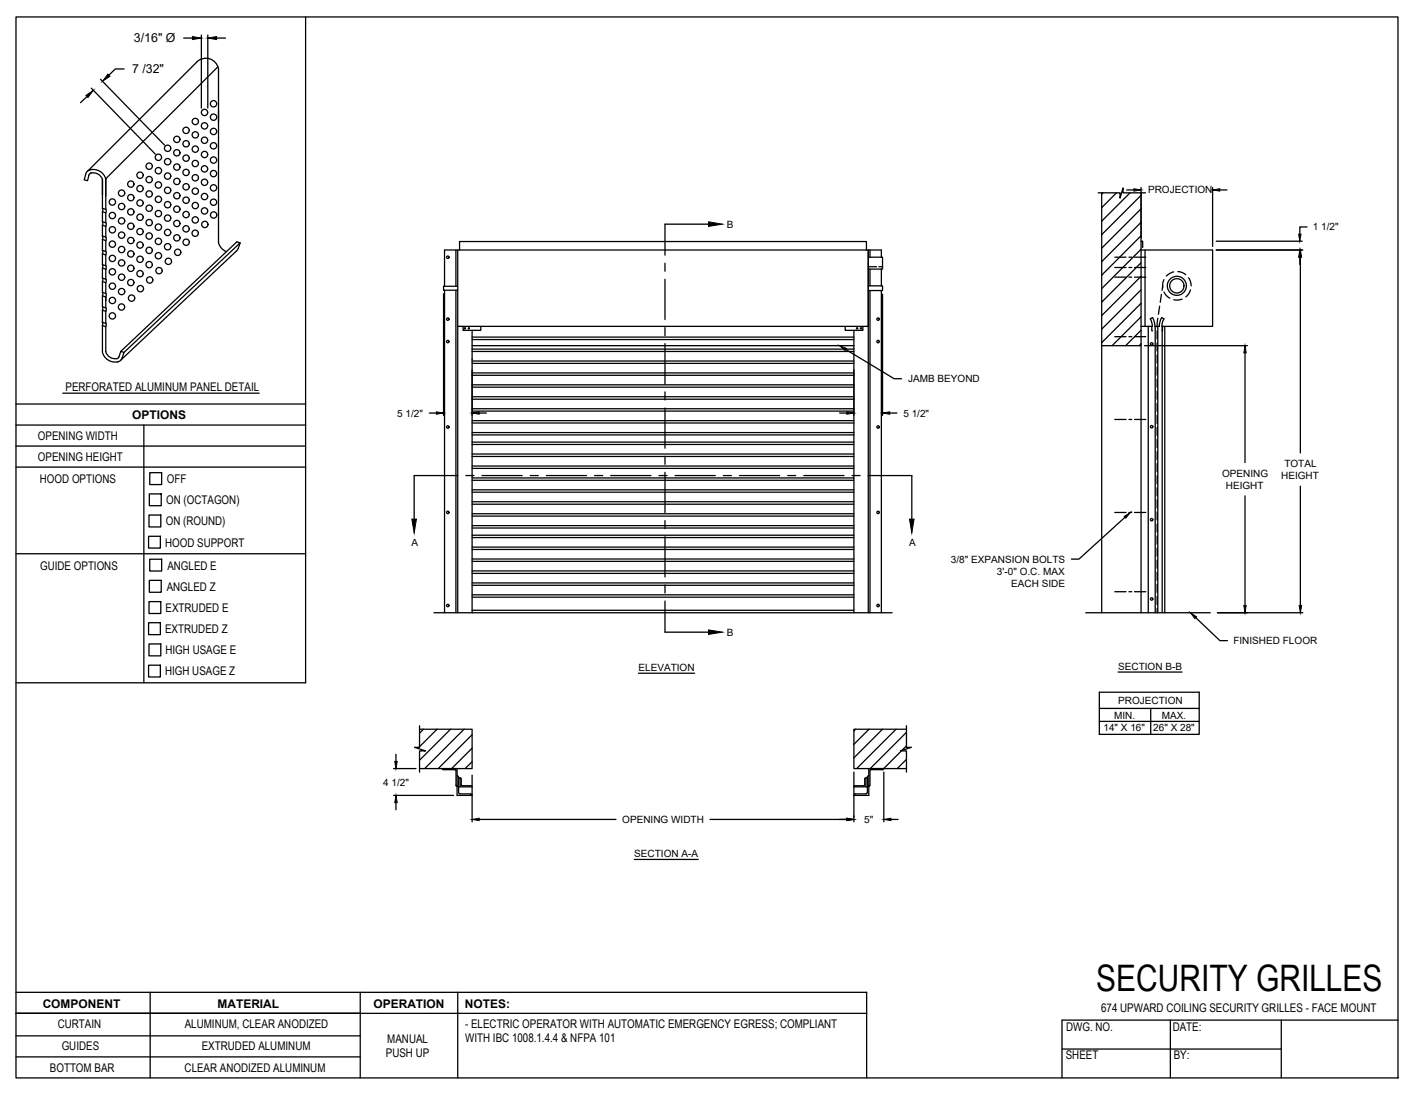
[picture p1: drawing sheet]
<svg xmlns="http://www.w3.org/2000/svg" width="279mm" height="216mm" viewBox="0 0 279 216" stroke-linecap="round" stroke-linejoin="round" font-family="sans-serif">
<!-- layer: PUSH UP -->
<g fill="none" stroke="#000" stroke-width=".25">
<path d="M216.7 38.1h4.3v1l.6-2v1h4.4M217.4 38.1v82.8M217.6 38.1l-.2 .2M220.3 38.1l-2.9 2.9M223 38.1l-5.6 5.5M225.1 38.1v82.8M225.1 38.5l-7.7 7.8M87.7 57.3v63.6M90 49.3v7.2M90 57.3v63.6M90.3 49.3v71.6M90.3 56.5h-2.8v.8h2.8"/>
<path d="M90.7 49.3v-1.6h80.3v1.6M171.3 56.4h2.8v.9h-2.8M171.3 50.8h2.8v2.3h-2.8M171.3 49.3v71.6M171.3 52.6h1.7M171.7 49.3v1.5M171.7 53.1v3.3M171.7 57.3v63.6M173.4 52.6h.7M173.9 50.8v-1.5h-86.2v7.2M173.9 53.1v3.3M173.9 57.3v63.6"/>
<path d="M220 50.8h2.2M220 52.8h2.2M220 54.7h2.2M222.8 50.8h.5M222.8 52.8h.5M222.8 54.7h.5M223.9 50.8h2.2M223.9 52.8h2.2M223.9 54.7h2.2M225.1 41.2l-7.7 7.8M225.1 43.9l-7.7 7.7M225.1 46.5l-7.7 7.8"/>
<path d="M225.1 49.3h14.2v15.1h-10M225.1 47.6h.4v1.3M225.1 49.2l-7.7 7.8M225.1 51.9l-7.7 7.7M225.1 54.5l-7.7 7.8M225.1 57.2l-7.7 7.8M225.1 59.9l-7.7 7.7M225.9 49.3v15.1M229.2 58.1l-.3 1.5M229.4 56.4l-.1 .9M229.7 55.2l-.2 .5-.1 1.1M229.7 57.6l.5 .8 .6 .4"/>
<path d="M231.6 53.7l-.7 .2-.8 .6M232.4 53.6l.9 .2 .7 .4M233.3 59l-1 .2h-.7M234.5 54.8l.4 .7 .1 .9M234.9 57.2l-.2 .6-.7 .8M90.3 64.4h81M91.4 64.4v.8h3.5v-.8M93.2 65.2v55.7M93.2 68.2h75.3M93.2 78.3h75.3M93.2 78.8h75.3M93.2 75.9h75.3"/>
<path d="M93.2 76.4h75.3M93.2 73.6h75.3M93.2 74.1h75.3M93.2 71.2h75.3M93.2 71.7h75.3M93.2 68.9h75.3M93.2 69.4h75.3M93.2 66.5h75.3M93.2 67h75.3M166.8 64.4v.8h3.5v-.8M168.5 65.2v55.7M217.4 68.2h7.7"/>
<path d="M220 66.4h2.2M222.8 66.4h.5M223.9 66.4h2.2M225.1 64.4h2.3M225.1 62.5l-5.7 5.7M225.1 65.2l-3 3M225.1 67.8l-.3 .4M226.6 64.4v56.5M227 62.9l.3 .7 .1 .8M227.3 64.4v.9h.1M227.4 62.7l.4 1 .1 .7h.9M227.4 62.7l-.4 .2"/>
<path d="M227.9 64.4v56.5M228.3 65.3v1.6M228.3 67.7v1.6M228.3 70.1v1.6M228.3 72.5v1.5M228.3 74.8v1.6M228.3 77.2v1.6M228.3 79.6v1.6M228.5 62.8l-.2 1.7M228.5 64.4v56.5M228.8 60.4l-.2 1.6M229.2 62.7l-.4 1-.1 .7"/>
<path d="M229.2 62.7l.5 .2M229.3 64.4v56.5M229.4 64.4v.9h-.1M229.7 62.9l-.3 .7-.1 .8M229.8 64.4v56.5M93.2 85.4h75.3M93.2 85.8h75.3M93.2 83h75.3M93.2 83.5h75.3M93.2 80.7h75.3M93.2 81.1h75.3M93.2 92h75.3"/>
<path d="M93.2 92.4h75.3M93.2 89.6h75.3M93.2 90.1h75.3M93.2 87.2h75.3M93.2 87.7h75.3M93.2 96.7h75.3M93.2 97.1h75.3M93.2 94.3h75.3M93.2 94.8h75.3M93.2 99h75.3M93.2 99.5h75.3M220 82.8h2.2"/>
<path d="M222.8 82.8h.5M223.9 82.8h2.2M228.3 82v1.6M228.3 84.4v1.6M228.3 86.7v1.6M228.3 89.1v1.6M228.3 91.5v1.6M228.3 93.9v1.6M228.3 96.3v1.6M228.3 98.7v1.5M93.2 103.7h75.3M93.2 104.2h75.3"/>
<path d="M93.2 101.4h75.3M93.2 101.9h75.3M93.2 110.3h75.3M93.2 110.8h75.3M93.2 108h75.3M93.2 108.4h75.3M93.2 105.6h75.3M93.2 106.1h75.3M93.2 115h75.3M93.2 115.5h75.3M93.2 112.7h75.3M93.2 113.2h75.3"/>
<path d="M93.2 117.4h75.3M93.2 117.9h75.3M220 101.1h2.2M220 116.8h2.2M222.8 101.1h.5M222.8 116.8h.5M223.9 101.1h2.2M223.9 116.8h2.2M228.3 101v1.6M228.3 103.4v1.6M228.3 105.8v1.6M228.3 108.2v1.6"/>
<path d="M228.3 110.6v1.5M228.3 112.9v1.6M228.3 115.3v1.6M228.3 117.7v1.6M85.6 120.9h90.4M93.2 120.4h75.3M214.2 120.9h24.6M228.3 120.1v.8M82.7 147.5l-.3 .2M82.8 143.9h10.4v7.8h-10.4M82.8 143.2v4.3h-1l2.2 .7h-1.2v4.2M83.6 143.9l-.8 .8"/>
<path d="M86.2 143.9l-3.4 3.5M88.9 143.9l-6.1 6.1M90.2 155.2l-.2-.2-.1-3-2.4-.1-.3-.2h3v5.3h2.9l-.3-.3h-2l-.3-.3M90.2 153.1l.3 .3v3M90.2 155.2h.1M90.5 153.5h.3M90.8 153.5l.2 .2 .1 1.3 1.8 .1M90.8 153.5v1.8M91.6 143.9l-7.8 7.8M92.9 155l.2 .3h-2.6M93.2 145l-6.7 6.7M93.2 147.7l-4.1 4"/>
<path d="M93.2 150.3l-1.4 1.4M168.7 155l-.2 .3h2.7M168.7 155.1h1.7M168.8 156.7h2.1M168.8 143.9l-.3 .3M170.8 153.5l-.2 .2v1.1l-.2 .3M171.1 156.4l-.3 .3M171.2 153.5h-.3v1.8M171.2 153.4v3M171.4 153.1l-.3 .3M171.4 155.2h.1M171.5 143.9l-3 3"/>
<path d="M171.6 155l-.2 .2M171.7 152.1v2.9M174.1 143.9l-5.6 5.7M174.2 151.9h-2.3l-.3 .2M174.4 151.7l-.3 .2M174.4 151.7h-3v5.3h-2.9l.3-.3M176.8 143.9l-7.8 7.8M177.9 148.2l-3.5 3.5M178.9 143.9h-10.4v7.8h10.4M178.9 143.2v4.3h.9l-2.1 .7h1.2v4.2M178.9 144.5l-7.2 7.2M178.9 147.2l-1 .9"/>
<path d="M178.9 149.9l-1.9 1.8"/>
<circle cx="88.4" cy="50.8" r=".24"/>
<circle cx="232.2" cy="56.4" r="1.41"/>
<circle cx="232.2" cy="56.4" r="1.89"/>
<circle cx="88.4" cy="67.4" r=".24"/>
<circle cx="88.4" cy="63" r=".24"/>
<circle cx="91.7" cy="64.8" r=".12"/>
<circle cx="92.5" cy="64.8" r=".12"/>
<circle cx="169.1" cy="64.8" r=".12"/>
<circle cx="169.9" cy="64.8" r=".12"/>
<circle cx="173.3" cy="67.4" r=".24"/>
<circle cx="173.3" cy="63" r=".24"/>
<circle cx="227.2" cy="67.9" r=".24"/>
<circle cx="88.4" cy="84.3" r=".24"/>
<circle cx="173.3" cy="84.3" r=".24"/>
<circle cx="227.2" cy="84.2" r=".24"/>
<circle cx="88.4" cy="101.1" r=".24"/>
<circle cx="88.4" cy="119.5" r=".24"/>
<circle cx="173.3" cy="119.5" r=".24"/>
<circle cx="173.3" cy="101.1" r=".24"/>
<circle cx="227.2" cy="102.6" r=".24"/>
<circle cx="227.2" cy="118.2" r=".24"/>
</g>
<!-- layer: ANNOTATIONS -->
<g fill="none" stroke="#000" stroke-width=".25">
<path d="M17.2 19.1l-1.3 1.2M18 17.4l12.6 13M19.8 15.6l12.7 13M24.5 13.6h-1.7l-1.3 1.2M36.2 7.5h1.8M39.7 6.9v14.4M41 6.9v14.4M42.7 7.5h1.8M222.3 37.5h1.4M225.1 37v9.9M239.3 37v11.6M240.7 37.5h1.4"/>
<path d="M87.5 58v24M174.1 58.1v23.9M240 49.3h17.1M240 47.6h16.9M256.5 50.8v1.4M256.6 50.8v38.6M257.9 44.8h-1.4v1.4M93.2 73v9M166.9 69l9.5 5.7h1.5M168.5 73v9M225.8 68.2h20.3M245.7 69.6v21.7"/>
<path d="M84.7 81.5h1.4M94.6 81.5h1.4M165.7 81.5h1.4M175.6 81.5h1.4M245.7 97.9v21.6M256.6 95.9v23.6M222 102.1l-9.1 8.2h-1.5M126 132.9h11.1M216.9 136.6h19.7v8.3h-19.7zM216.9 139.8h19.7M220.6 132.6h12.6M227.1 139.8v5.1"/>
<path d="M235.9 121.9l4.8 4.5h1.5M240.2 120.9h16.9M77.7 151.7h4.4M77.7 157h11.8M78.1 148.9v1.4M78.1 158.4v1.4M93.2 153v9.2M168.5 152.4v9.8M174.4 152.4v9.8M216.9 142.4h19.7M94.6 161.7h26.9M125.2 169.6h12.6"/>
<path d="M140.1 161.7h27M175.8 161.7h1.4"/>
</g>
<g fill="#000" stroke="#000" stroke-width=".2">
<path d="M17 18.8l1.4-1-1 1.4zM21.3 14.6l.4 .4-1.5 1zM38 7.2l1.7 .3-1.7 .3zM41 7.5l1.7-.3v.6zM223.7 37.3l1.4 .2-1.4 .2zM239.3 37.5l1.4-.2v.4zM256.5 49.3l.2 1.5h-.5zM256.2 46.2h.5l-.2 1.4zM256.6 49.3l.2 1.5h-.5zM165.7 68.2l1.3 .5-.2 .5zM245.7 68.2l.2 1.4h-.5zM86.1 81.3l1.4 .2-1.4 .2z"/>
<path d="M93.2 81.5l1.4-.2v.4zM167.1 81.3l1.4 .2-1.4 .2zM174.1 81.5l1.5-.2v.4zM221.8 101.9l1.2-.8-.9 1.2zM245.4 119.5h.5l-.2 1.4zM256.3 119.5h.5l-.2 1.4zM234.9 120.9l1.2 .8-.3 .4zM77.9 150.3h.5l-.3 1.4zM78.1 157l.3 1.4h-.5zM93.2 161.7l1.4-.2v.4zM167.1 161.5l1.4 .2-1.4 .2zM174.4 161.7l1.4-.2v.4z"/>
</g>
<!-- layer: PUSH UP -->
<path d="M93.2 71h.1" fill="none" stroke="#000" stroke-width=".2"/>
<!-- layer: SECTION CUTS -->
<g fill="none" stroke="#000" stroke-width=".25">
<path d="M131.2 51.9v1.6M131.2 55.1v8M139.8 44.2h-8.6v6.2M131.2 64.6v1.6M131.2 67.8v8M131.2 77.3v1.6M90.3 93.9h-8.6v8.5M91.9 93.9h1.6M95.1 93.9h7.9M104.6 93.9h1.6M107.8 93.9h7.9M117.3 93.9h1.6"/>
<path d="M120.5 93.9h7.9M130 93.9h1.6M131.2 80.5v8M131.2 90v1.6M131.2 93.2v8M133.2 93.9h7.9M142.7 93.9h1.6M145.9 93.9h7.9M155.4 93.9h1.6M158.6 93.9h7.9M168.1 93.9h1.6M171.3 93.9h8.6v8.5"/>
<path d="M131.2 102.7v1.6M131.2 105.9v8M131.2 115.4v1.6M131.2 118.6v6.2h8.6"/>
</g>
<path d="M139.8 43.8l2.7 .4-2.7 .5zM81.3 102.4h.9l-.5 2.8zM179.5 102.4h.9l-.5 2.8zM139.8 124.3l2.7 .5-2.7 .4z" fill="#000" stroke="#000" stroke-width=".2"/>
<!-- layer: DETAILS -->
<g fill="none" stroke="#000" stroke-width=".25">
<path d="M38.9 12.2a2.53 2.53 0 0 1 4.2 1.3v10.5M38.9 12.2l-21.6 21.6M43 13.2l-22.1 22.1M16.9 34.4l-.3 1.1 .7 .2 .2-1.1M17.7 33.5a2.59 2.59 0 0 1 3.2 1.8M17.9 34.2a1.94 1.94 0 0 1 2.3 1.2v5.7l.7 .2v-6M18 33.4a1.26 1.26 0 0 0-1.1 1M18.1 34.1l-.6 .5M43.1 21.8v26.1a2.59 2.59 0 0 0 1.5 1.8M20.2 57.7v.7M20.2 49.4v.7M20.2 52.2v.7"/>
<path d="M20.2 54.9v.7M20.2 43.8v.6M20.2 41.1v.7M20.2 46.6v.7M20.2 47.3l.7 .2v2.1l-.7-.2zM20.2 50.1l.7 .2v2.1l-.7-.2zM20.9 42l-.7-.2v2l.7 .2M20.9 44.7l-.7-.2v2.1l.7 .2M20.9 53.1l-.7-.2v2l.7 .2M20.9 55.8l-.7-.2v2.1l.7 .2M20.9 58.6l-.7-.2v2.1l.7 .2M20.9 42v2"/>
<path d="M20.9 44.7v2.1M20.9 53.1v2M20.9 55.8v2.1M20.9 58.6v2.1M20.9 41.3v.7M20.9 43.9v.7M20.9 46.8v.7M20.9 49.6v.7M20.9 52.4v.7M20.9 55.1v.7M20.9 57.9v.7M47.4 47.9a2.44 2.44 0 0 1-.8 1.7l-22.7 21.4"/>
<path d="M47.4 47.9l-22.9 21.7M47.4 47.9l-.7-.2-22.9 21.6M20.2 63.6v.7M20.2 60.5v.7M20.2 69.5a2.49 2.49 0 0 0 3.6 1.7l.3-.6 .4-1-.7-.3-.3 1.1M20.2 61.2l.7 .2v2.4l-.7-.2zM20.9 69.4a1.76 1.76 0 0 0 2.5 1.2l.1-.2M20.9 63.8v.6M20.9 64.5l-.7-.2v5.2M20.9 64.5v4.9M20.9 60.7v.7"/>
<circle cx="22.2" cy="39.9" r=".62"/>
<circle cx="24" cy="38.1" r=".62"/>
<circle cx="25.8" cy="36.3" r=".62"/>
<circle cx="25.8" cy="39" r=".62"/>
<circle cx="27.6" cy="34.6" r=".62"/>
<circle cx="27.6" cy="37.2" r=".62"/>
<circle cx="29.4" cy="32.8" r=".62"/>
<circle cx="29.4" cy="38.3" r=".62"/>
<circle cx="29.4" cy="35.4" r=".62"/>
<circle cx="31.3" cy="36.5" r=".62"/>
<circle cx="31.3" cy="31" r=".62"/>
<circle cx="31.3" cy="33.7" r=".62"/>
<circle cx="31.3" cy="39.3" r=".62"/>
<circle cx="33.1" cy="31.9" r=".62"/>
<circle cx="33.1" cy="34.7" r=".62"/>
<circle cx="33.1" cy="29.3" r=".62"/>
<circle cx="33.1" cy="37.6" r=".62"/>
<circle cx="34.9" cy="33" r=".62"/>
<circle cx="34.9" cy="38.6" r=".62"/>
<circle cx="34.9" cy="27.5" r=".62"/>
<circle cx="34.9" cy="35.8" r=".62"/>
<circle cx="34.9" cy="30.2" r=".62"/>
<circle cx="36.7" cy="25.7" r=".62"/>
<circle cx="36.7" cy="34" r=".62"/>
<circle cx="36.7" cy="36.9" r=".62"/>
<circle cx="36.7" cy="31.2" r=".62"/>
<circle cx="36.7" cy="39.5" r=".62"/>
<circle cx="36.7" cy="28.4" r=".62"/>
<circle cx="38.5" cy="24" r=".62"/>
<circle cx="38.5" cy="26.6" r=".62"/>
<circle cx="38.5" cy="29.4" r=".62"/>
<circle cx="38.5" cy="35.1" r=".62"/>
<circle cx="38.5" cy="32.3" r=".62"/>
<circle cx="38.5" cy="37.7" r=".62"/>
<circle cx="40.4" cy="24.8" r=".62"/>
<circle cx="40.4" cy="33.3" r=".62"/>
<circle cx="40.4" cy="30.5" r=".62"/>
<circle cx="40.4" cy="27.7" r=".62"/>
<circle cx="40.4" cy="22.2" r=".62"/>
<circle cx="40.4" cy="38.8" r=".62"/>
<circle cx="40.4" cy="36" r=".62"/>
<circle cx="42.1" cy="31.6" r=".62"/>
<circle cx="42.1" cy="34.3" r=".62"/>
<circle cx="42.1" cy="37.1" r=".62"/>
<circle cx="42.1" cy="20.5" r=".62"/>
<circle cx="42.1" cy="28.8" r=".62"/>
<circle cx="42.1" cy="39.9" r=".62"/>
<circle cx="42.1" cy="23.1" r=".62"/>
<circle cx="42.1" cy="25.9" r=".62"/>
<circle cx="22.2" cy="56.5" r=".62"/>
<circle cx="22.2" cy="51" r=".62"/>
<circle cx="22.2" cy="45.3" r=".62"/>
<circle cx="22.2" cy="48.2" r=".62"/>
<circle cx="22.2" cy="59.3" r=".62"/>
<circle cx="22.2" cy="42.5" r=".62"/>
<circle cx="22.2" cy="53.6" r=".62"/>
<circle cx="24" cy="57.5" r=".62"/>
<circle cx="24" cy="40.8" r=".62"/>
<circle cx="24" cy="43.6" r=".62"/>
<circle cx="24" cy="49.2" r=".62"/>
<circle cx="24" cy="51.9" r=".62"/>
<circle cx="24" cy="46.4" r=".62"/>
<circle cx="24" cy="54.7" r=".62"/>
<circle cx="25.8" cy="47.5" r=".62"/>
<circle cx="25.8" cy="55.8" r=".62"/>
<circle cx="25.8" cy="44.7" r=".62"/>
<circle cx="25.8" cy="50.1" r=".62"/>
<circle cx="25.8" cy="52.9" r=".62"/>
<circle cx="25.8" cy="41.8" r=".62"/>
<circle cx="26" cy="58.8" r=".62"/>
<circle cx="27.6" cy="54" r=".62"/>
<circle cx="27.6" cy="48.4" r=".62"/>
<circle cx="27.6" cy="45.7" r=".62"/>
<circle cx="27.6" cy="51.2" r=".62"/>
<circle cx="27.6" cy="40.1" r=".62"/>
<circle cx="27.6" cy="42.9" r=".62"/>
<circle cx="27.7" cy="57" r=".62"/>
<circle cx="29.4" cy="52.2" r=".62"/>
<circle cx="29.4" cy="41.1" r=".62"/>
<circle cx="29.4" cy="43.9" r=".62"/>
<circle cx="29.4" cy="46.6" r=".62"/>
<circle cx="29.4" cy="49.4" r=".62"/>
<circle cx="29.5" cy="55.3" r=".62"/>
<circle cx="31.3" cy="50.5" r=".62"/>
<circle cx="31.3" cy="47.6" r=".62"/>
<circle cx="31.3" cy="44.8" r=".62"/>
<circle cx="31.3" cy="42.2" r=".62"/>
<circle cx="31.4" cy="53.4" r=".62"/>
<circle cx="33.1" cy="43" r=".62"/>
<circle cx="33.1" cy="45.9" r=".62"/>
<circle cx="33.1" cy="48.7" r=".62"/>
<circle cx="33.1" cy="40.4" r=".62"/>
<circle cx="33.2" cy="51.6" r=".62"/>
<circle cx="34.9" cy="46.9" r=".62"/>
<circle cx="34.9" cy="44.1" r=".62"/>
<circle cx="34.9" cy="41.3" r=".62"/>
<circle cx="35.1" cy="49.8" r=".62"/>
<circle cx="36.7" cy="45.2" r=".62"/>
<circle cx="36.7" cy="42.3" r=".62"/>
<circle cx="36.7" cy="47.8" r=".62"/>
<circle cx="38.5" cy="46" r=".62"/>
<circle cx="38.5" cy="40.6" r=".62"/>
<circle cx="38.5" cy="43.4" r=".62"/>
<circle cx="40.4" cy="41.6" r=".62"/>
<circle cx="40.4" cy="44.3" r=".62"/>
<circle cx="42.2" cy="42.4" r=".62"/>
<circle cx="22.2" cy="62.3" r=".62"/>
<circle cx="24" cy="60.6" r=".62"/>
</g>
<!-- layer: TITLE BLOCK -->
<g fill="none" stroke="#000" stroke-width=".25">
<path d="M3.2 3.3h272.6v209.4h-272.6zM60.3 3.3v131.4h-57.1M3.2 79.7h57.1M12.4 77.6h38.7M3.2 88h57.1M3.2 92.2h57.1M3.2 83.9h57.1M28.4 83.9v50.8M29.5 97.5h2.3v2.3h-2.3zM29.5 93.3h2.4v2.3h-2.4zM3.2 109.3h57.1M29.3 105.8h2.3v2.4h-2.3z"/>
<path d="M29.4 118.7h2.3v2.4h-2.3zM29.4 101.6h2.3v2.4h-2.3zM29.5 114.5h2.3v2.4h-2.3zM29.5 110.4h2.4v2.3h-2.4zM29.3 122.9h2.3v2.3h-2.3zM29.3 131.3h2.3v2.3h-2.3zM29.4 127.1h2.3v2.3h-2.3zM3.2 195.8h167.8v16.9M29.6 195.8v16.9M71.1 200h-67.9h167.8M71.1 195.8v16.9M90.3 195.8v16.9"/>
<path d="M3.2 208.6h67.9M3.2 204.4h67.9M209.6 207h43.2M230.9 201.3v11.4M252.8 201.3v11.4M275.8 201.3h-66.2v11.4"/>
</g>
<text font-size="7.2" x="216.3" y="195.5">SECURITY GRILLES</text>
<g font-size="2.4">
<text x="26.4" y="8.4">3/16&quot; Ø</text>
<text x="26.1" y="14.5">7 /32&quot;</text>
<text x="12.9" y="77.1">PERFORATED ALUMINUM PANEL DETAIL</text>
<text x="26.1" y="82.6">OPTIONS</text>
<text x="7.5" y="86.8">OPENING WIDTH</text>
<text x="7.5" y="91">OPENING HEIGHT</text>
<text x="7.9" y="95.3">HOOD OPTIONS</text>
<text x="32.9" y="95.4">OFF</text>
<text x="32.8" y="99.5">ON (OCTAGON)</text>
<text x="32.6" y="107.9">HOOD SUPPORT</text>
<text x="32.7" y="103.7">ON (ROUND)</text>
<text x="7.9" y="112.4">GUIDE OPTIONS</text>
<text x="33" y="112.4">ANGLED E</text>
<text x="32.9" y="116.6">ANGLED Z</text>
<text x="32.6" y="124.9">EXTRUDED Z</text>
<text x="32.7" y="120.7">EXTRUDED E</text>
<text x="32.7" y="129.1">HIGH USAGE E</text>
<text x="32.6" y="133.3">HIGH USAGE Z</text>
<text x="8.4" y="198.9">COMPONENT</text>
<text x="11.4" y="202.8">CURTAIN</text>
<text x="36.5" y="202.9">ALUMINUM, CLEAR ANODIZED</text>
<text x="42.9" y="198.8">MATERIAL</text>
<text x="73.7" y="198.9">OPERATION</text>
<text x="91.7" y="198.9">NOTES:</text>
<text x="91.8" y="202.8">- ELECTRIC OPERATOR WITH AUTOMATIC EMERGENCY EGRESS; COMPLIANT</text>
<text x="210.4" y="203.6">DWG. NO.</text>
<text x="217.3" y="199.8">674 UPWARD COILING SECURITY GRILLES - FACE MOUNT</text>
<text x="231.4" y="203.4">DATE:</text>
<text x="12.2" y="207.3">GUIDES</text>
<text x="39.8" y="207.2">EXTRUDED ALUMINUM</text>
<text x="76.1" y="208.6">PUSH UP</text>
<text x="76.4" y="205.8">MANUAL</text>
<text x="91.8" y="205.7">WITH IBC 1008.1.4.4 &amp; NFPA 101</text>
<text x="210.3" y="209.1">SHEET</text>
<text x="231.6" y="209">BY:</text>
<text x="9.8" y="211.5">BOTTOM BAR</text>
<text x="36.4" y="211.6">CLEAR ANODIZED ALUMINUM</text>
</g>
<g font-size="2">
<text x="226.5" y="38.2">PROJECTION</text>
<text x="143.4" y="45">B</text>
<text x="259" y="45.5">1 1/2&quot;</text>
<text x="179.2" y="75.5">JAMB BEYOND</text>
<text x="78.4" y="82.2">5 1/2&quot;</text>
<text x="178.2" y="82.2">5 1/2&quot;</text>
<text x="241.1" y="94.1">OPENING</text>
<text x="252.8" y="94.6">HEIGHT</text>
<text x="253.4" y="92.2">TOTAL</text>
<text x="241.9" y="96.5">HEIGHT</text>
<text x="81.2" y="107.8">A</text>
<text x="179.4" y="107.8">A</text>
<text x="187.6" y="111.1">3/8&quot; EXPANSION BOLTS</text>
<text x="196.7" y="113.5">3'-0&quot; O.C. MAX</text>
<text x="199.5" y="115.8">EACH SIDE</text>
<text x="143.4" y="125.5">B</text>
<text x="243.4" y="127.1">FINISHED FLOOR</text>
<text x="126" y="132.5">ELEVATION</text>
<text x="220.6" y="132.2">SECTION B-B</text>
<text x="219.8" y="141.8">MIN.</text>
<text x="220.6" y="139">PROJECTION</text>
<text x="229.3" y="141.8">MAX.</text>
<text x="217.7" y="144.2">14&quot; X 16&quot;</text>
<text x="227.6" y="144.2">26&quot; X 28&quot;</text>
<text x="75.6" y="155">4 1/2&quot;</text>
<text x="122.8" y="162.4">OPENING WIDTH</text>
<text x="170.5" y="162.4">5&quot;</text>
<text x="125.2" y="169.2">SECTION A-A</text>
</g>
</svg>
